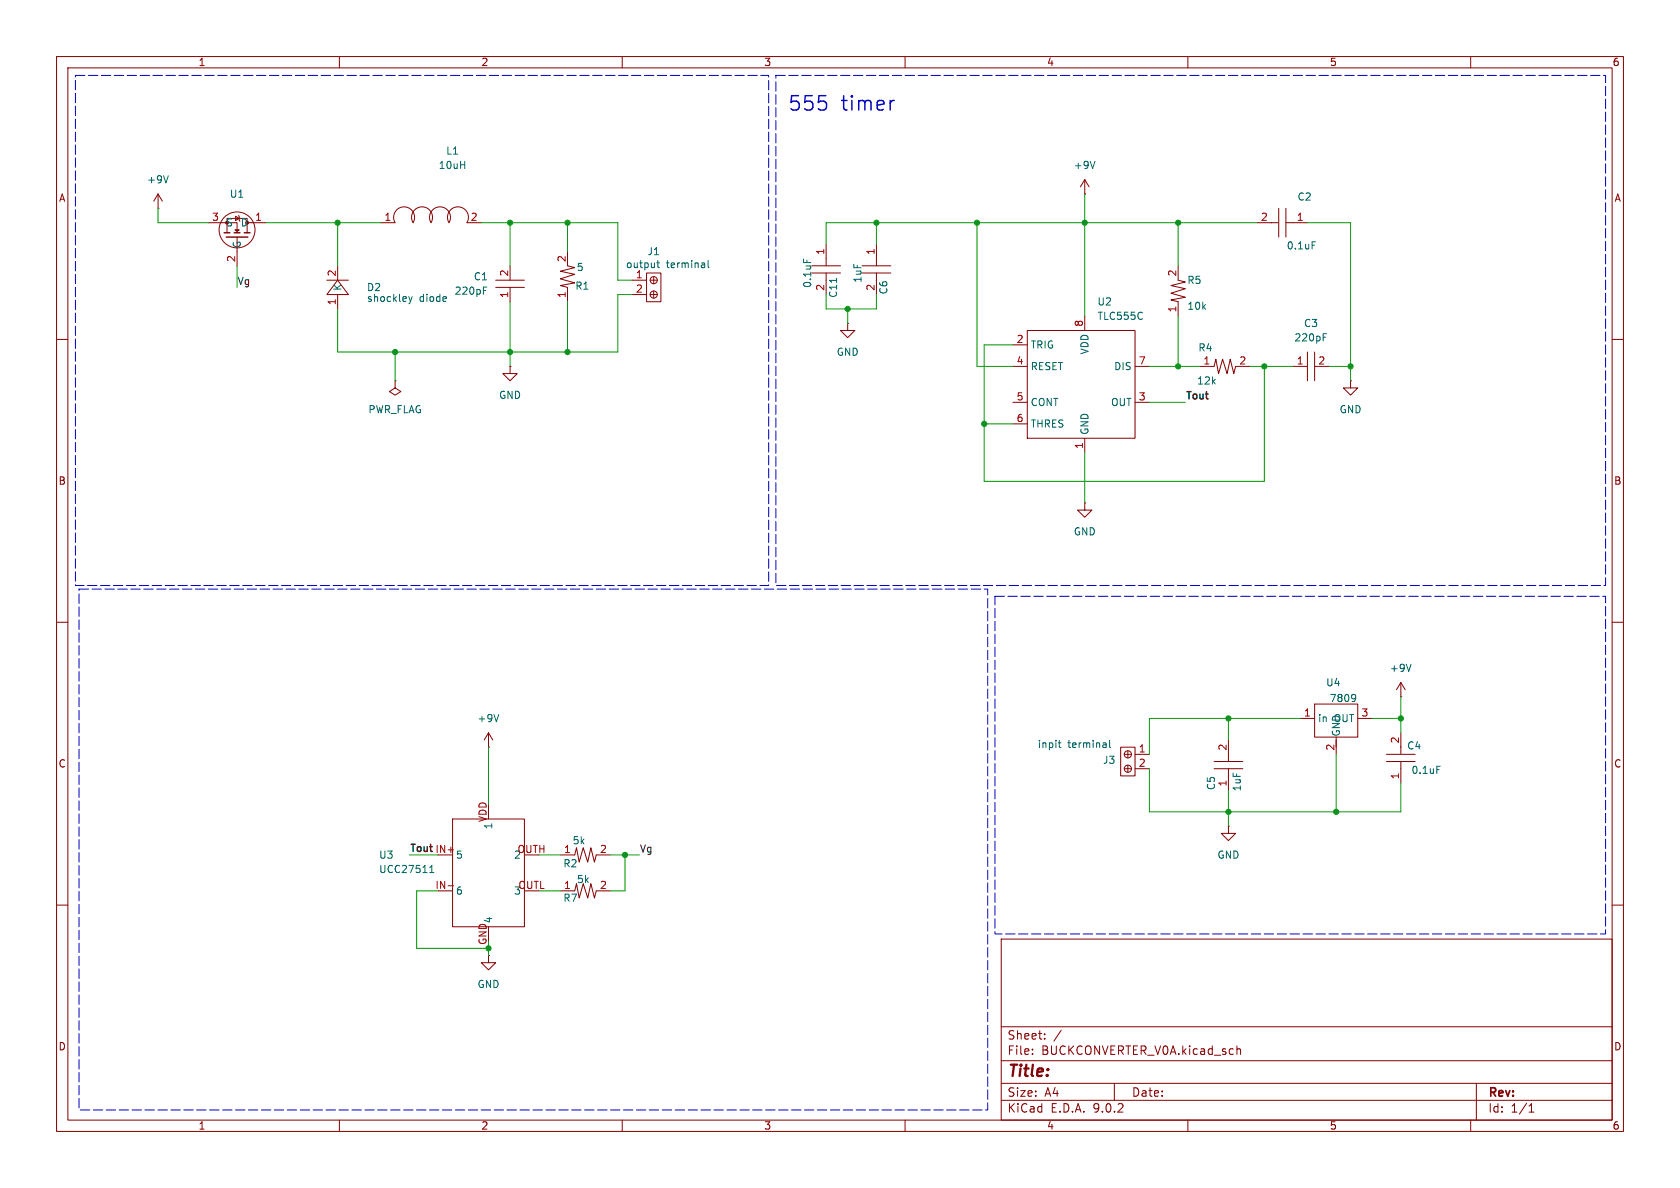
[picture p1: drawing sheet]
<svg xmlns="http://www.w3.org/2000/svg" width="297mm" height="210mm" viewBox="0 0 297 210" stroke-linecap="round" stroke-linejoin="round" font-family="sans-serif">
<g fill="none" stroke="#840000" stroke-width=".18">
<path d="M10 10h277v190h-277zM12 12h273v186h-273zM60 10v2M110 10v2M160 10v2M210 10v2M260 10v2M27.9 36.8h.1M27.9 34.3l-.7 1.3M27.9 34.3l.8 1.3M27.9 34.3v2.5M36.8 39.4h5.1v1.7"/>
<path d="M41.7 38.2l.6 .4-.6 .4zM42.2 38.1l.1 .1v.8l.1 .1M43.7 39.4h3.3M67.3 39.4h2.5a1.85 1.85 0 0 1 1.6-2.8 1.85 1.85 0 0 1 1.6 2.8 1.85 1.85 0 0 1 1.6-2.8 1.85 1.85 0 0 1 1.6 2.8 1.85 1.85 0 0 1 1.6-2.8 1.85 1.85 0 0 1 1.6 2.8 1.85 1.85 0 0 1 1.6-2.8 1.85 1.85 0 0 1 1.5 2.8h2.6M191.8 34.3h.1M191.8 31.8v2.5M191.8 31.8l-.8 1.2M191.8 31.8l.7 1.2M222.2 39.4h3.7M226.1 36.8v5.1M227.3 39.4h3.8M227.3 36.8v5.1"/>
<path d="M40.1 41.1v-2.5h3.6v2.5M41.9 41.9v5.1M57.8 49.5h3.8M59.7 49.5l1.9 2.6h-3.8zM59.7 47v2.5M59.7 52.1v2.5M87.6 49.5h5.1M87.6 50.8h5.1M90.2 47v2.5M90.2 50.8v2.5M100.3 44.5v2.5l1.3 .3-2.5 .6 2.5 .6-2.5 .8 2.5 .7-2.5 .5 1.2 .3v2.5M111.8 49.5h2.5"/>
<path d="M111.8 52.1h2.5M114.3 48.3h2.5v5h-2.5zM114.9 49.5h1.3M114.9 52.1h1.3M115.6 48.9v1.3M115.6 51.4v1.3M143.5 47h5.1M143.5 48.3h5.1M146 43.2v3.8M146 48.3v3.8M149.9 57.2v1.2h1.2l-1.2 1.3-1.3-1.3h1.3M149.9 57.2h.1"/>
<path d="M152.4 47h5.1M152.4 48.3h5.1M154.9 43.2v3.8M154.9 48.3v3.8M181.6 58.4h19.1v19.1h-19.1zM191.8 55.9v2.5M208.3 47v2.5l1.2 .3-2.5 .7 2.5 .5-2.5 .8 2.5 .7-2.5 .5 1.3 .3v2.6M10 60h2M69.8 67.3v1.3l1.1 .6-1.1 .7-1-.7 1-.6M69.8 67.3h.1M90.2 64.8v1.2h1.2l-1.2 1.3-1.3-1.3h1.3M90.2 64.8h.1"/>
<path d="M179.1 61h2.5M179.1 64.8h2.5M179.1 71.1h2.5M179.1 74.9h2.5M191.8 77.5v2.5M200.7 64.8h2.5M200.7 71.1h2.5M212.1 64.8h2.5l.3-1.3 .5 2.5 .7-2.5 .8 2.5 .6-2.5 .6 2.5 .3-1.2h2.6M228.6 64.8h2.5M231.1 62.2v5.1M232.4 64.8h2.5M232.4 62.2v5.1"/>
<path d="M238.8 67.3v1.3h1.2l-1.2 1.3-1.3-1.3h1.3M238.8 67.3h.1M285 60h2M191.8 88.9v1.3h1.2l-1.2 1.2-1.3-1.2h1.3M191.8 88.9h.1M10 110h2M285 110h2M86.4 132.1h.1M86.4 129.5l-.8 1.3M86.4 129.5l.7 1.3M86.4 129.5v2.6M198.1 132.1h2.6v5.1h-2.6z"/>
<path d="M198.8 133.4h1.2M198.8 135.9h1.2M199.4 132.7v1.3M199.4 135.3v1.2M200.7 133.4h2.5M200.7 135.9h2.5M214.6 134.6h5.1M214.6 135.9h5.1M217.2 130.8v3.8M217.2 135.9v3.8M229.9 127h2.5M232.4 124.5h7.6v5.8h-7.6z"/>
<path d="M236.2 130.3v3.1M240 127h2.6M245.1 134.6h5.1M245.1 133.4h5.1M247.6 123.2h.1M247.6 120.7v2.5M247.6 129.5v3.7M247.6 134.6v3.8M247.6 120.7l-.7 1.2M247.6 120.7l.8 1.2M77.5 157.5h2.5M80 144.8h12.7v19h-12.7z"/>
<path d="M99.1 157.5h2.5l.3-1.3 .5 2.6 .7-2.6 .8 2.6 .6-2.6 .6 2.6 .3-1.3h2.5M99.1 151.1h2.5l.3-1.2 .5 2.5 .7-2.5 .8 2.5 .6-2.5 .6 2.5 .3-1.3h2.5M217.2 146.1v1.2h1.2l-1.2 1.3-1.3-1.3h1.3M217.2 146.1h.1M10 160h2M86.4 168.9v1.3h1.2l-1.2 1.3-1.3-1.3h1.3M86.4 168.9h.1M177 166h108v32h-108zM285 160h2M60 198v2M110 198v2M160 198v2"/>
<path d="M177 194.5h108M177 191.5h108M177 187.5h108M177 181.5h108M182.5 186.3v.1M182.5 185.5v.1M184.7 183.6v.1M184.7 182.8v.1M187.6 182.1l-1.3 2M197 191.5v3M210 198v2M218.7 184.9v1.5"/>
<path d="M218.7 185.5l.2-.1 .3 .1 .1 .9M260 198v2M261 191.5v6.5M270.3 196.6h.9M270.3 195.5l.4-.4v1.5"/>
<circle cx="41.9" cy="40.6" r="3.2"/>
<circle cx="115.6" cy="52.1" r=".63"/>
<circle cx="115.6" cy="49.5" r=".63"/>
<circle cx="199.4" cy="133.3" r=".63"/>
<circle cx="199.4" cy="135.9" r=".63"/>
</g>
<g fill="none" stroke="#006464" stroke-width=".18">
<path d="M29.8 31.1l-.5 1.2M193.6 28.5l-.4 1.3M72.3 52.4l.3 .9M72.6 53.3l-.3 .4M72.9 52.4l-.3 .9M85.5 51.3h.4M85.5 50.7h.6M116.1 46.5h.5M116.3 46v1.1l.3 .2M124.5 46.5l.1 .8M124.6 47.3h-.1M124.6 46.8h-.1"/>
<path d="M125.2 46v1.1l.2 .2M142.1 45.8v.6M147.9 49.2v.7M232 42.7h.6M233.9 59.6h.4M233.9 59h.6M249.5 117.4l-.5 1.3M88.2 126.3l-.4 1.3M187.1 131.3h.5M187.3 130.9v1.1l.3 .2M195.5 131.4l.1 .8M195.6 132.1l-.2 .1"/>
<path d="M195.6 131.6l-.2 .1M196.2 130.9v1.1l.1 .2M239.4 122.8l.2 .1a1.03 1.03 0 0 1-.2 1.1M239.7 123.3l-.3 .2M254 135.5h.6M76 154.2h.7M76 153.3l.3-.3v1.2"/>
</g>
<path d="M39.6 41.1h1M40 41.9h3.8M41.4 41.1h1M43.2 41.1h1" fill="none" stroke="#840000" stroke-width=".25"/>
<path d="M41.5 40.6h.8l-.4 .3z" fill="#840000" stroke="#840000" stroke-width=".18"/>
<path d="M79.2 156.6h1" fill="none" stroke="#a90000" stroke-width=".18"/>
<g fill="none" stroke="#009600" stroke-width=".18">
<path d="M27.9 36.8v2.6h8.9M47 39.4h20.3M59.7 39.4v7.6M85.1 39.4h24.1v10.1h2.6M90.2 39.4v7.6M100.3 39.4v5.1M154.9 39.4v3.8M172.7 39.4v25.4h6.4M191.8 34.3v21.6M208.3 39.4v7.6M222.2 39.4h-76.2v3.8M231.1 39.4h7.7v27.9"/>
<path d="M41.9 47v3.8M90.2 53.3v11.5M100.3 53.3v8.9M111.8 52.1h-2.6v10.1h-49.5v-7.6M146 52.1v2.5h8.9v-2.5M149.9 54.6v2.6M208.3 55.9v8.9M69.8 62.2v5.1M174 74.9h5.1M179.1 61h-5.1v24.1h49.5v-20.3M203.2 64.8h8.9M203.2 71.1h6.3"/>
<path d="M221 64.8h7.6M234.9 64.8h3.9M191.8 80v8.9M86.4 132.1v10.1M203.2 135.9v7.6h44.4v-5.1M217.2 127v3.8M217.2 139.7v6.4M229.9 127h-26.7v6.4M236.2 133.4v10.1M242.6 127h5M247.6 123.2v6.3M72.4 151.1h5.1"/>
<path d="M77.5 157.5h-3.8v10.1h12.7v1.3M95.2 151.1h3.9M95.2 157.5h3.9M107.9 151.1h5.1M110.5 151.1v6.4h-2.6"/>
</g>
<path d="M13.3 13.3h122.6v90.2h-122.6zM137.2 13.3h146.6v90.2h-146.6zM14 104.1h160.6v92.1h-160.6zM175.9 105.4h107.9v59.7h-107.9z" fill="none" stroke="#0000c2" stroke-width=".18" stroke-dasharray="1.7 .6"/>
<g fill="#009600" stroke="#009600" stroke-width=".18">
<circle cx="236.2" cy="143.5" r=".46"/>
<circle cx="247.6" cy="127" r=".46"/>
<circle cx="217.2" cy="143.5" r=".46"/>
<circle cx="217.2" cy="127" r=".46"/>
<circle cx="59.7" cy="39.4" r=".46"/>
<circle cx="100.3" cy="62.2" r=".46"/>
<circle cx="100.3" cy="39.4" r=".46"/>
<circle cx="90.2" cy="39.4" r=".46"/>
<circle cx="208.3" cy="64.8" r=".46"/>
<circle cx="208.3" cy="39.4" r=".46"/>
<circle cx="238.8" cy="64.8" r=".46"/>
<circle cx="223.5" cy="64.8" r=".46"/>
<circle cx="174" cy="74.9" r=".46"/>
<circle cx="191.8" cy="39.4" r=".46"/>
<circle cx="110.5" cy="151.1" r=".46"/>
<circle cx="90.2" cy="62.2" r=".46"/>
<circle cx="69.8" cy="62.2" r=".46"/>
<circle cx="86.4" cy="167.6" r=".46"/>
<circle cx="149.9" cy="54.6" r=".46"/>
<circle cx="172.7" cy="39.4" r=".46"/>
<circle cx="154.9" cy="39.4" r=".46"/>
</g>
<g font-size="3.5" fill="#0000c2">
<text x="139.2" y="19.9">555</text>
<text x="148.7" y="19.9">timer</text>
</g>
<text font-size="2.8" fill="#840000" x="178" y="190.9">Title:</text>
<g font-size="2.1" fill="#840000">
<text x="178" y="184">Sheet:</text>
<text x="178" y="186.7">File:</text>
<text x="184.1" y="186.7">BUCKCONVERTER_V0A.kicad_sch</text>
<text x="178" y="196.9">KiCad</text>
<text x="178" y="194.1">Size:</text>
<text x="184.7" y="194.1">A4</text>
<text x="185.7" y="196.9">E.D.A.</text>
<text x="193.3" y="196.9">9.0.2</text>
<text x="200" y="194.1">Date:</text>
<text x="263" y="194.3">Rev:</text>
<text x="263" y="196.9">Id:</text>
<text x="267.1" y="196.9">1/1</text>
</g>
<g font-size="1.8" fill="#840000">
<text x="35" y="11.9">1</text>
<text x="85" y="11.9">2</text>
<text x="135" y="11.9">3</text>
<text x="185" y="11.9">4</text>
<text x="235" y="11.9">5</text>
<text x="285" y="11.9">6</text>
<text x="10.3" y="35.9">A</text>
<text x="285.3" y="35.9">A</text>
<text x="10.3" y="85.9">B</text>
<text x="285.3" y="85.9">B</text>
<text x="10.3" y="135.9">C</text>
<text x="285.3" y="135.9">C</text>
<text x="10.3" y="185.9">D</text>
<text x="285.3" y="185.9">D</text>
<text x="35" y="199.9">1</text>
<text x="85" y="199.9">2</text>
<text x="135" y="199.9">3</text>
<text x="185" y="199.9">4</text>
<text x="235" y="199.9">5</text>
<text x="285" y="199.9">6</text>
</g>
<g font-size="1.8" fill="#006464">
<text x="78.8" y="27.5">L1</text>
<text x="25.9" y="32.6">+9V</text>
<text x="40.5" y="35.2">U1</text>
<text x="77.5" y="30.1">10uH</text>
<text x="189.7" y="30.1">+9V</text>
<text x="229.3" y="35.7">C2</text>
<text x="39.9" y="40.2">S</text>
<text x="42.5" y="40.2">D</text>
<text x="42.8" y="43.9" transform="rotate(-90 42.8 43.9)">G</text>
<text x="110.6" y="47.6">output</text>
<text x="114.4" y="45.3">J1</text>
<text x="117.8" y="47.6">terminal</text>
<text x="227.4" y="44.3">0.1uF</text>
<text x="60.6" y="51.5" transform="rotate(-90 60.6 51.5)">K</text>
<text x="64.8" y="51.7">D2</text>
<text x="64.8" y="53.6">shockley</text>
<text x="74.1" y="53.6">diode</text>
<text x="80.3" y="52.3">220pF</text>
<text x="83.7" y="49.8">C1</text>
<text x="101.6" y="51.4">R1</text>
<text x="101.9" y="48.1">5</text>
<text x="143.6" y="51" transform="rotate(-90 143.6 51)">0.1uF</text>
<text x="148.2" y="52.7" transform="rotate(-90 148.2 52.7)">C11</text>
<text x="152.5" y="50.1" transform="rotate(-90 152.5 50.1)">1uF</text>
<text x="157.1" y="52.1" transform="rotate(-90 157.1 52.1)">C6</text>
<text x="209.8" y="50.4">R5</text>
<text x="193.9" y="54.2">U2</text>
<text x="193.9" y="56.7">TLC555C</text>
<text x="209.8" y="55">10k</text>
<text x="230.4" y="58">C3</text>
<text x="147.8" y="63.1">GND</text>
<text x="182.1" y="61.8">TRIG</text>
<text x="182.1" y="65.6">RESET</text>
<text x="192.6" y="62.8" transform="rotate(-90 192.6 62.8)">VDD</text>
<text x="196.9" y="65.6">DIS</text>
<text x="211.8" y="62.3">R4</text>
<text x="228.7" y="60.6">220pF</text>
<text x="88.1" y="70.7">GND</text>
<text x="182.1" y="72">CONT</text>
<text x="196.3" y="72">OUT</text>
<text x="211.5" y="68.2">12k</text>
<text x="65" y="73.3">PWR_FLAG</text>
<text x="182.1" y="75.8">THRES</text>
<text x="192.6" y="77" transform="rotate(-90 192.6 77)">GND</text>
<text x="236.7" y="73.3">GND</text>
<text x="189.7" y="94.8">GND</text>
<text x="245.6" y="119">+9V</text>
<text x="234.3" y="121.5">U4</text>
<text x="235" y="124.3">7809</text>
<text x="84.3" y="127.9">+9V</text>
<text x="232.9" y="127.9">in</text>
<text x="235.7" y="127.9">OUT</text>
<text x="237.1" y="130.3" transform="rotate(-90 237.1 130.3)">GND</text>
<text x="183.4" y="132.4">inpit</text>
<text x="188.8" y="132.4">terminal</text>
<text x="194.9" y="135.2">J3</text>
<text x="248.7" y="132.7">C4</text>
<text x="249.4" y="137">0.1uF</text>
<text x="215" y="139.8" transform="rotate(-90 215 139.8)">C5</text>
<text x="219.6" y="140" transform="rotate(-90 219.6 140)">1uF</text>
<text x="87.2" y="146.7" transform="rotate(-90 87.2 146.7)">1</text>
<text x="101.1" y="149.5">5k</text>
<text x="66.9" y="152">U3</text>
<text x="66.9" y="154.5">UCC27511</text>
<text x="80.5" y="152">5</text>
<text x="99.5" y="153.5">R2</text>
<text x="215.1" y="152">GND</text>
<text x="80.5" y="158.3">6</text>
<text x="99.5" y="159.6">R7</text>
<text x="101.9" y="156.3">5k</text>
<text x="84.3" y="174.9">GND</text>
</g>
<g font-size="1.8" fill="#a90000">
<text x="37.4" y="39.1">3</text>
<text x="45" y="39.1">1</text>
<text x="67.9" y="39.1">1</text>
<text x="83.1" y="39.1">2</text>
<text x="222.8" y="39.1">2</text>
<text x="229.2" y="39.1">1</text>
<text x="41.7" y="46.4" transform="rotate(-90 41.7 46.4)">2</text>
<text x="100.1" y="46.4" transform="rotate(-90 100.1 46.4)">2</text>
<text x="145.8" y="45.2" transform="rotate(-90 145.8 45.2)">1</text>
<text x="154.7" y="45.2" transform="rotate(-90 154.7 45.2)">1</text>
<text x="59.4" y="49" transform="rotate(-90 59.4 49)">2</text>
<text x="89.9" y="52.8" transform="rotate(-90 89.9 52.8)">1</text>
<text x="89.9" y="49" transform="rotate(-90 89.9 49)">2</text>
<text x="100.1" y="52.8" transform="rotate(-90 100.1 52.8)">1</text>
<text x="112.3" y="49.3">1</text>
<text x="112.3" y="51.8">2</text>
<text x="145.8" y="51.5" transform="rotate(-90 145.8 51.5)">2</text>
<text x="154.7" y="51.5" transform="rotate(-90 154.7 51.5)">2</text>
<text x="208" y="49" transform="rotate(-90 208 49)">2</text>
<text x="59.4" y="54" transform="rotate(-90 59.4 54)">1</text>
<text x="191.5" y="57.9" transform="rotate(-90 191.5 57.9)">8</text>
<text x="208" y="55.3" transform="rotate(-90 208 55.3)">1</text>
<text x="179.6" y="60.7">2</text>
<text x="179.6" y="64.5">4</text>
<text x="201.2" y="64.5">7</text>
<text x="212.7" y="64.5">1</text>
<text x="219" y="64.5">2</text>
<text x="229.2" y="64.5">1</text>
<text x="233" y="64.5">2</text>
<text x="179.6" y="70.9">5</text>
<text x="201.2" y="70.9">3</text>
<text x="179.6" y="74.7">6</text>
<text x="191.5" y="79.4" transform="rotate(-90 191.5 79.4)">1</text>
<text x="230.4" y="126.7">1</text>
<text x="240.6" y="126.7">3</text>
<text x="247.4" y="131.5" transform="rotate(-90 247.4 131.5)">2</text>
<text x="201.2" y="133.1">1</text>
<text x="201.2" y="135.6">2</text>
<text x="216.9" y="132.8" transform="rotate(-90 216.9 132.8)">2</text>
<text x="236" y="132.8" transform="rotate(-90 236 132.8)">2</text>
<text x="247.4" y="137.9" transform="rotate(-90 247.4 137.9)">1</text>
<text x="216.9" y="139.1" transform="rotate(-90 216.9 139.1)">1</text>
<text x="86.1" y="145.4" transform="rotate(-90 86.1 145.4)">VDD</text>
<text x="90.8" y="152">2</text>
<text x="91.4" y="150.9">OUTH</text>
<text x="99.6" y="150.9">1</text>
<text x="106" y="150.9">2</text>
<text x="76.9" y="157.2">IN-</text>
<text x="90.8" y="158.3">3</text>
<text x="91.5" y="157.2">OUTL</text>
<text x="99.6" y="157.2">1</text>
<text x="106" y="157.2">2</text>
<text x="87.2" y="163.3" transform="rotate(-90 87.2 163.3)">4</text>
</g>
<g font-size="1.8" fill="#0f0f0f">
<text x="41.9" y="50.5">Vg</text>
<text x="209.5" y="70.7">Tout</text>
<text x="72.4" y="150.7">Tout IN+</text>
<text x="113" y="150.8">Vg</text>
</g>
<text font-size="1.8" fill="#009600" x="86.1" y="167.1" transform="rotate(-90 86.1 167.1)">GND</text>
</svg>
